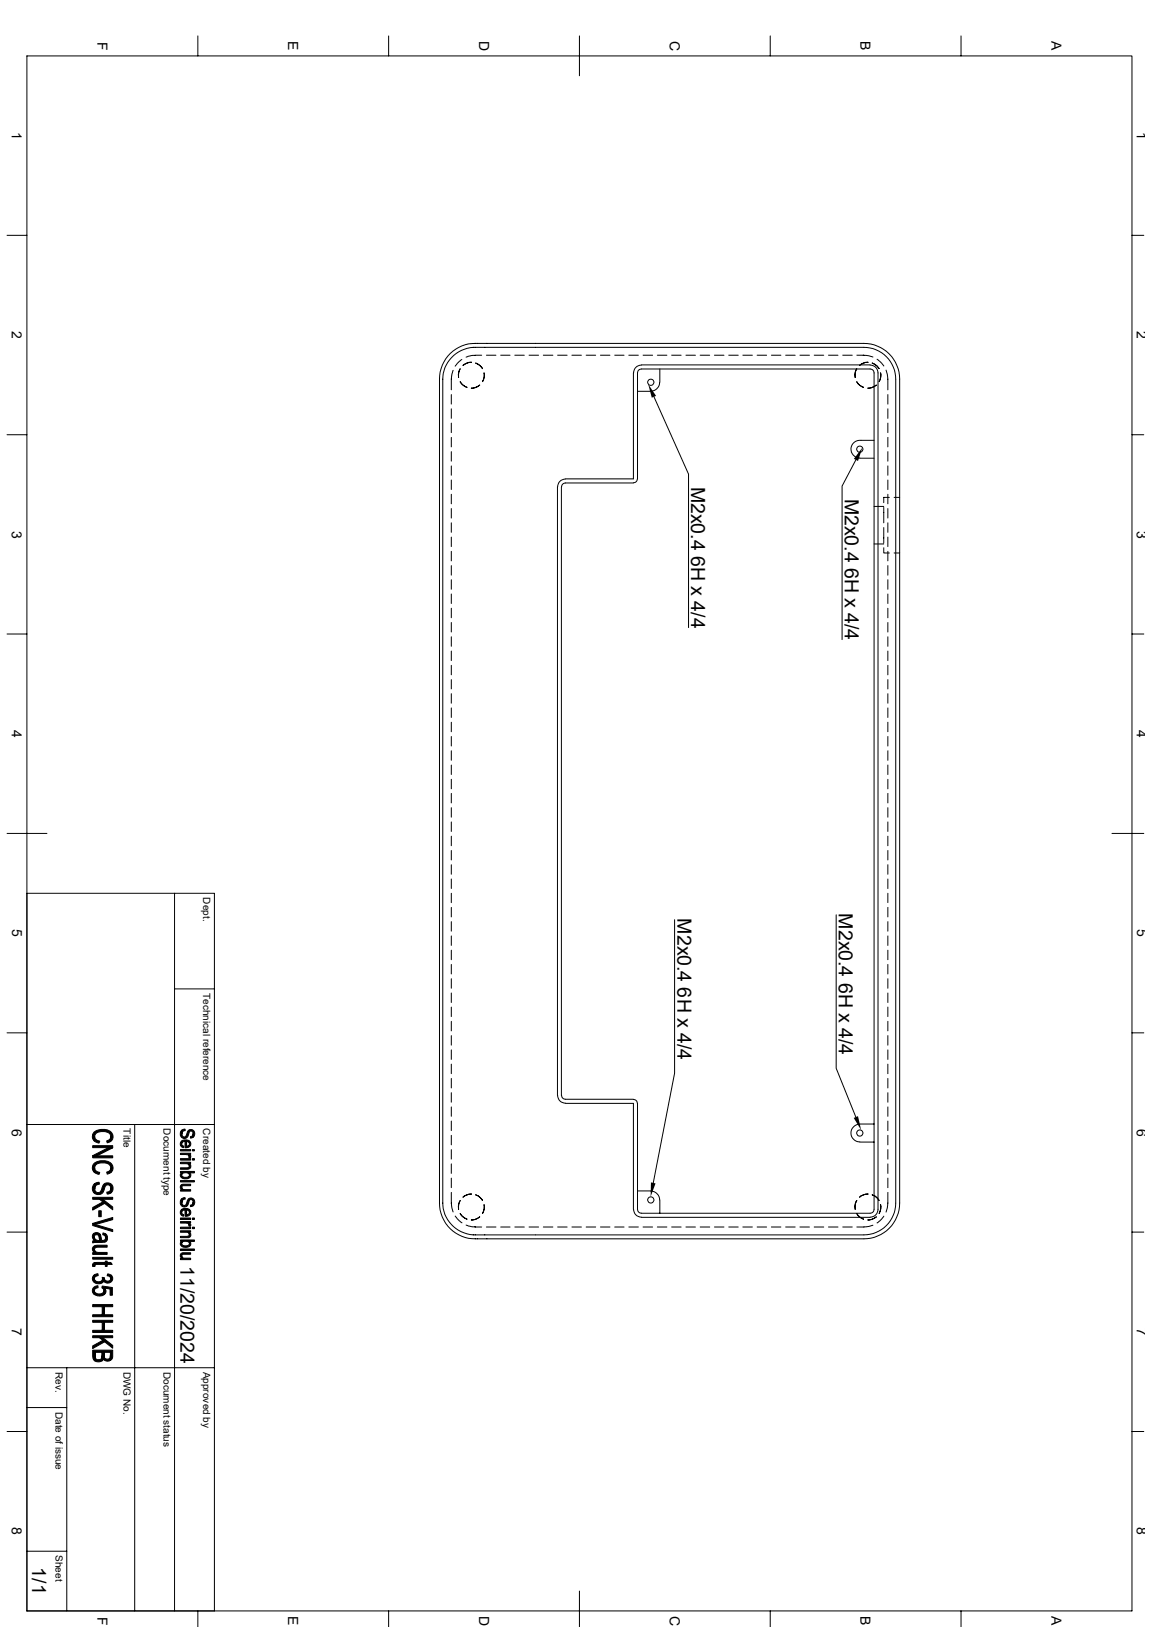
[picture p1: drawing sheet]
<svg xmlns="http://www.w3.org/2000/svg" width="297mm" height="420mm" viewBox="0 0 297 420" stroke-linecap="round" stroke-linejoin="round" font-family="sans-serif">
<g fill="none" stroke="#000" stroke-width=".26">
<path d="M6.9 14.4h285.2v401.4h-285.2zM51.1 9.3v5.1M100.3 9.3v5.1M149.5 9.3v10.3M198.8 9.3v5.1M248 9.3v5.1M1.8 60.7h5.1M292.1 60.7h3M116.2 91.2a9.1 9.1 0 0 1 6.4-2.6h100.3a9.3 9.3 0 0 1 9.3 9.3v212.7a9.3 9.3 0 0 1-9.3 9.2h-97.3a15.2 15.2 0 0 1-6.4-.6 9.2 9.2 0 0 1-5.8-8.6v-212.7a9.3 9.3 0 0 1 2.8-6.7zM116.5 92.3a8.4 8.4 0 0 1 5.6-2.6h100.8a8.2 8.2 0 0 1 8.2 8.2v212.7a8.2 8.2 0 0 1-8.2 8.2h-97.8a11 11 0 0 1-6.1-.8 8.3 8.3 0 0 1-4.7-7.4v-212.7a7.7 7.7 0 0 1 2.2-5.6zM116.9 95.6l-.4 1.7v3.3M118.3 97.5v-.2a2.84 2.84 0 0 1 .4-2.1l-.3 .9v1.4"/>
<path d="M118.7 98.6l.9 .9 .9 .5a3.1 3.1 0 0 1-1.8-1.4zM119.2 92.8l-1.2 1-.5 .7M119.5 94.3a3.3 3.3 0 0 1 2.2-.8 3.3 3.3 0 0 0-2.2 .8zM122.7 93.7l.7 .4 1.1 1.1-.5-.8-1.2-.7M124.3 91.7h-2.3l-1.7 .5M124.5 98.5a3.4 3.4 0 0 0 .4-2.2 3 3 0 0 1-.4 2.2M125.5 91.7h2.5M129.2 91.7h2.4M132.8 91.7h2.5M136.5 91.7h2.5M140.2 91.7h2.5M143.9 91.7h2.4"/>
<path d="M147.6 91.7h2.4M151.3 91.7h2.4M154.9 91.7h2.5M158.6 91.7h2.4M162.3 91.7h2.4M165.5 94.2a2.02 2.02 0 0 0-2 2.1l-.1 27.3h-17.5M165.5 94.2h59M165.9 91.7h2.5M169.6 91.7h2.5M170.3 95.2l-.1 3.5a2.31 2.31 0 0 1-2.3 2.3M173.3 91.7h2.5M177 91.7h2.5"/>
<path d="M180.7 91.7h2.4M184.4 91.7h2.4M188 91.7h2.5M191.7 91.7h2.4M195.4 91.7h2.4M199.1 91.7h2.4M202.7 91.7h2.5M206.4 91.7h2.5M210.1 91.7h2.5M213.8 91.7h2.4M217.5 91.7h2.4M221.1 95.2a2.98 2.98 0 0 0-.4 2.3"/>
<path d="M221.1 98.6a3.2 3.2 0 0 0 1.7 1.4 2.87 2.87 0 0 1-1.7-1.4zM221.1 91.7h2.4l1.8 .5M221.8 94.3a3.3 3.3 0 0 1 2.2-.8 3.3 3.3 0 0 0-2.2 .8zM224.5 94.2a2.02 2.02 0 0 1 2.1 2.1v215.9a2.02 2.02 0 0 1-2.1 2M225 93.7l.2 .1a3 3 0 0 1 1.6 1.4M225.1 93.7l1.2 .7 .6 .8M226.3 92.8l1.2 .9 .5 .8M227.2 96.3a3.3 3.3 0 0 1-.3 2.2 3 3 0 0 0 .3-2.2M228.6 95.5l.5 1.8v3.3M1.8 112.2h5.1M116.5 101.9v2.4M116.5 105.5v2.5"/>
<path d="M116.5 109.2v2.5M116.5 112.9v2.5M116.5 116.6v2.4M121.6 100.2l1-.1 1.1-.6a3.1 3.1 0 0 1-2.1 .7zM164.5 101h3.4M168.7 102.4l9 20v39.6M220.9 118.7l-3.6 6.8v39.6M223.9 100.2h.1M224 100.2l.9-.1 1.2-.7-1.2 .7zM225.6 113.7h-3.4a2.3 2.3 0 0 0-2.6 2.1 2.3 2.3 0 0 0 2.3 2.4l3.7 .1M229.1 101.9v2.4M229.1 105.5v2.5"/>
<path d="M229.1 109.2v2.5M229.1 112.9v2.5M229.1 116.6v2.4M292.1 112.2h3M116.5 120.3v2.4M116.5 123.9v2.5M116.5 127.6v2.4M116.5 131.3v2.4M116.5 135v2.4M116.5 138.6v2.5M145.9 123.7a2.1 2.1 0 0 0-2.1 2l.1 157a2.02 2.02 0 0 0 2 2.1M163.4 124.7h-17.5l-.7 .3-.3 .7v157l.3 .8 .7 .3h17.5l.8 .3 .3 .7"/>
<path d="M164.5 123.6l-.3 .7-.8 .3M164.5 123.6v-27.3l.1-.5 .4-.4 59.5-.2 .5 .2 .4 .4v216.9l-.4 .4-.5 .1-59.5-.1-.4-.4-.1-.5v-27.4M225.6 130.7h2.4M228 131v4M228 136.2v4M229.1 120.3v2.4M229.1 123.9v2.5M229.1 127.6v2.4M229.1 131.3v2.4M229.1 135v2.4M229.1 138.6v2.5M229.5 128.4h-1.5v1.4"/>
<path d="M230.7 128.4h1.5M116.5 142.3v2.5M116.5 146v2.5M116.5 149.6v2.5M116.5 153.3v2.5M116.5 157v2.5M225.6 140.4h2.4M228 141.4v1.3h1.5M229.1 142.3v2.5M229.1 146v2.5M229.1 149.6v2.5M229.1 153.3v2.5"/>
<path d="M229.1 157v2.5M230.7 142.7h1.5M1.8 163.7h5.1M116.5 160.7v2.5M116.5 164.4v2.4M116.5 168.1v2.4M116.5 171.7v2.5M116.5 175.4v2.4M116.5 179.1v2.4M229.1 160.7v2.5M229.1 164.4v2.4M229.1 168.1v2.4"/>
<path d="M229.1 171.7v2.5M229.1 175.4v2.4M229.1 179.1v2.4M292.1 163.7h3M116.5 182.8v2.4M116.5 186.4v2.5M116.5 190.1v2.5M116.5 193.8v2.5M116.5 197.5v2.4M229.1 182.8v2.4M229.1 186.4v2.5M229.1 190.1v2.5"/>
<path d="M229.1 193.8v2.5M229.1 197.5v2.4M1.8 215.1h10.3M116.5 201.2v2.4M116.5 204.8v2.5M116.5 208.5v2.4M116.5 212.2v2.4M116.5 215.9v2.4M116.5 219.5v2.5M229.1 201.2v2.4M229.1 204.8v2.5M229.1 208.5v2.4"/>
<path d="M229.1 212.2v2.4M229.1 215.9v2.4M229.1 219.5v2.5M286.9 215.1h8.2M6.9 230.6h48.4v185.2M45 230.6v185.2M116.5 223.2v2.5M116.5 226.9v2.5M116.5 230.6v2.4M116.5 234.2v2.5M116.5 237.9v2.5M174.1 237.4v39.6l-5.5 28.4"/>
<path d="M215.8 236.1v39.7l5.1 12.6M229.1 223.2v2.5M229.1 226.9v2.5M229.1 230.6v2.4M229.1 234.2v2.5M229.1 237.9v2.5M45 255.3h10.3M116.5 241.6v2.5M116.5 245.3v2.4M116.5 249v2.4M116.5 252.6v2.5M116.5 256.3v2.5"/>
<path d="M116.5 260v2.4M229.1 241.6v2.5M229.1 245.3v2.4M229.1 249v2.4M229.1 252.6v2.5M229.1 256.3v2.5M229.1 260v2.4M1.8 266.6h5.1M116.5 263.7v2.4M116.5 267.3v2.5M116.5 271v2.5M116.5 274.7v2.5"/>
<path d="M116.5 278.4v2.4M229.1 263.7v2.4M229.1 267.3v2.5M229.1 271v2.5M229.1 274.7v2.5M229.1 278.4v2.4M292.1 266.6h3M6.9 290.3h48.4M34.8 290.3v125.5M116.5 282.1v2.4M116.5 285.7v2.5M116.5 289.4v2.4"/>
<path d="M116.5 293.1v2.4M116.5 296.8v2.4M145.9 284.8h17.5l.1 27.4a2.02 2.02 0 0 0 2 2M221.9 294.8h3.7M225.6 290.2h-3.7a2.29 2.29 0 0 0-2.3 2.3 2.29 2.29 0 0 0 2.3 2.3M229.1 282.1v2.4M229.1 285.7v2.5M229.1 289.4v2.4M229.1 293.1v2.4M229.1 296.8v2.4M1.8 318.1h5.1M116.5 307.8v3.3l.4 1.7"/>
<path d="M116.5 300.4v2.5M116.5 304.1v2.5M117.5 313.9l.5 .8 1.2 .9M118.3 312.2v-.2a2.84 2.84 0 0 1 .4-2.1l-.3 .9v1.4M118.7 313.3l.9 .9 .9 .5a3.1 3.1 0 0 1-1.8-1.4zM119.5 309a3.3 3.3 0 0 1 2.2-.8 3.3 3.3 0 0 0-2.2 .8zM120.3 316.2l1.7 .5h2.3M121.6 314.9l1-.1 1.1-.6a3.1 3.1 0 0 1-2.1 .7zM122.7 308.4a2.72 2.72 0 0 1 1.8 1.5l-1.1-1.2-.6-.3M124.5 313.2a3.4 3.4 0 0 0 .4-2.2 3 3 0 0 1-.4 2.2M125.5 316.7h2.5M129.2 316.7h2.4"/>
<path d="M132.8 316.7h2.5M136.5 316.7h2.5M140.2 316.7h2.5M143.9 316.7h2.4M147.6 316.7h2.4M151.3 316.7h2.4M154.9 316.7h2.5M158.6 316.7h2.4M162.3 316.7h2.4M164.5 307.4h3.4M165.5 314.2h59M165.9 316.7h2.5"/>
<path d="M167.9 307.5a2.31 2.31 0 0 1 2.3 2.3l.1 3.4M169.6 316.7h2.5M173.3 316.7h2.5M177 316.7h2.5M180.7 316.7h2.4M184.4 316.7h2.4M188 316.7h2.5M191.7 316.7h2.4M195.4 316.7h2.4M199.1 316.7h2.4M202.7 316.7h2.5M206.4 316.7h2.5"/>
<path d="M210.1 316.7h2.5M213.8 316.7h2.4M217.5 316.7h2.4M221.1 309.9a2.98 2.98 0 0 0-.4 2.3M221.1 313.3a3.2 3.2 0 0 0 1.7 1.4 2.87 2.87 0 0 1-1.7-1.4zM221.8 309a3.3 3.3 0 0 1 2.2-.8 3.3 3.3 0 0 0-2.2 .8zM223.9 314.9h.1M224 314.9l.9-.1 1.2-.7-1.2 .7zM225 308.4a2.72 2.72 0 0 1 1.8 1.5M225.1 308.4l.7 .3 1.1 1.2M225.3 316.3l-1.8 .4h-2.4M227.2 311a3.3 3.3 0 0 1-.3 2.2 3 3 0 0 0 .3-2.2"/>
<path d="M228 313.9l-.9 1.2-.8 .6M229.1 307.8v3.3l-.5 1.8M229.1 300.4v2.5M229.1 304.1v2.5M292.1 318.1h3M6.9 353.1h48.4M17.2 353.1v62.7M1.8 369.5h5.1M6.9 363.3h10.3M292.1 369.5h3M6.9 400.4h10.3M51.1 415.8v4.1"/>
<path d="M100.3 415.8v4.1M149.5 410.7v9.2M198.8 415.8v4.1M248 415.8v4.1"/>
<circle cx="167.9" cy="98.7" r=".8"/>
<circle cx="221.9" cy="116" r=".8"/>
<circle cx="221.9" cy="292.5" r=".8"/>
<circle cx="167.9" cy="309.8" r=".8"/>
</g>
<g fill="#000" stroke="#000" stroke-width=".26">
<path d="M24.4 293.4a1.31 1.31 0 0 0 1.3 1.2l-.1 .5-1.2-.5z" fill-rule="evenodd"/>
<path d="M28.6 293.4v1.2l-.9 .4-.2-.5 .9-.5z" fill-rule="evenodd"/>
<path d="M23.9 298.3l5.2 .1v.5h-5.2z" fill-rule="evenodd"/>
<path d="M23.9 295.7h5.2v.6l-5.2-.1z" fill-rule="evenodd"/>
<path d="M23.9 298.3l4.1-2.1 1.1 .1-4.1 2.1z" fill-rule="evenodd"/>
<path d="M24.3 292.3l1.3-.7 2.1 .1a1.67 1.67 0 0 1 1.4 1.1 1.67 1.67 0 0 1-.5 1.8v-1.2a1.95 1.95 0 0 0-2.6-1.3 1.47 1.47 0 0 0-1.6 1.3l-.1 1.2a1.64 1.64 0 0 1 0-2.3z" fill-rule="evenodd"/>
<path d="M46.8 294.6l.1 .9 .5 .4v.3a.97 .97 0 0 1-.9-.6 .97 .97 0 0 1 .3-1z" fill-rule="evenodd"/>
<path d="M46.9 291.7l.9-.2v.3a.8 .8 0 0 0-.9 .9z" fill-rule="evenodd"/>
<path d="M46.9 294.5l1.3-.2 .7 .3v.7l-.2-.4-.6-.3v1.6l-.3 .1v-1.7l-.7 .2-.2 .5z" fill-rule="evenodd"/>
<path d="M46.6 296.8h2.6v.3h-2.6z" fill-rule="evenodd"/>
<path d="M46.6 299.1h2.6v.4h-2.6z" fill-rule="evenodd"/>
<path d="M46.6 297.7h2.6v.3h-.4v.5l-.4-.4-1.8-.1z" fill-rule="evenodd"/>
<path d="M48.1 294.6v1.3h.2l.6-.4v-.9a.96 .96 0 0 1 .3 1.1 .96 .96 0 0 1-1.1 .5z" fill-rule="evenodd"/>
<path d="M48.8 298l.4 .4-.1 .5-.4-.2z" fill-rule="evenodd"/>
<path d="M49.8 292.7v.9l-.7 .2v-.4l.6-.2z" fill-rule="evenodd"/>
<path d="M49.7 296.8h.5v.3h-.5z" fill-rule="evenodd"/>
<path d="M49.7 299.1h.5v.4h-.5z" fill-rule="evenodd"/>
<path d="M46.9 291.8v.9a.65 .65 0 0 0 .7 .8 .65 .65 0 0 0 .6-.8l.1-.1a1.05 1.05 0 0 1 1.6-.8 1.05 1.05 0 0 1-.1 1.8v-.9a.57 .57 0 0 0-.6-.7 .57 .57 0 0 0-.5 .7l-.2 .5a1.12 1.12 0 0 1-1.7 .4 1.12 1.12 0 0 1 0-1.8z" fill-rule="evenodd"/>
<path d="M24.3 319.3l.1 1z" fill-rule="evenodd"/>
<path d="M25.5 312.5h.6v1.6h-.6z" fill-rule="evenodd"/>
<path d="M24.4 305.5l1.2-.3 .1 .5a1.09 1.09 0 0 0-1.2 1.2z" fill-rule="evenodd"/>
<path d="M24.4 301.5a1.31 1.31 0 0 0 1.3 1.1l-.1 .5-1.3-.5z" fill-rule="evenodd"/>
<path d="M24 318.5a1.24 1.24 0 0 1 1.9 .1l-.1 1.5a1.61 1.61 0 0 0-.9-1.4l-.5 .3-.1 1.1a1.24 1.24 0 0 1-.3-1.6z" fill-rule="evenodd"/>
<path d="M23.9 311.7l2.6-1.4 .5 .3-3.1 1.8z" fill-rule="evenodd"/>
<path d="M26.6 318.3l.6 .2v1l-.1-.4-.6-.4z" fill-rule="evenodd"/>
<path d="M24.4 319.6l.5 .5 .9 .1 .1-1.6 .2 .8a.58 .58 0 0 0 .5 .8 .58 .58 0 0 0 .6-.7v-1a1.23 1.23 0 0 1 .5 1.5 1.23 1.23 0 0 1-1.4 .7l-2.4 .1v-.5h.5z" fill-rule="evenodd"/>
<path d="M28.6 301.5v1.2l-.9 .4-.2-.5 .8-.4z" fill-rule="evenodd"/>
<path d="M27.6 307.7l.6-.1 .4-.9v1.3l-1 .2z" fill-rule="evenodd"/>
<path d="M25.7 309.6h.8l2.6 2v.7z" fill-rule="evenodd"/>
<path d="M23.9 309.1h5.2v.5h-5.2z" fill-rule="evenodd"/>
<path d="M23.9 315.8l5.2 1.6v.5l-5.2-1.5z" fill-rule="evenodd"/>
<path d="M23.9 315.8l5.2-1.5v.5l-4.6 1.3z" fill-rule="evenodd"/>
<path d="M24.4 300.2l1.6-.6 1.9 .2a1.65 1.65 0 0 1 .7 2.9v-1.2a1.78 1.78 0 0 0-2.4-1.3 1.57 1.57 0 0 0-1.8 1.3l-.1 1.1a1.65 1.65 0 0 1 .1-2.4z" fill-rule="evenodd"/>
<path d="M24.3 305.6l.2 1.3a.92 .92 0 0 0 .9 .9 .92 .92 0 0 0 .9-1 1.46 1.46 0 0 1 2.1-1.3 1.46 1.46 0 0 1 .2 2.5v-1.3a.81 .81 0 0 0-.9-.8 .81 .81 0 0 0-.7 .9 1.59 1.59 0 0 1-2.3 1.5 1.59 1.59 0 0 1-.4-2.7z" fill-rule="evenodd"/>
<path d="M46.6 304.8h3.6v.3h-3.6z" fill-rule="evenodd"/>
<path d="M46.8 302.8l.1 .5z" fill-rule="evenodd"/>
<path d="M46.9 306.5v.6z" fill-rule="evenodd"/>
<path d="M46.8 312.3l.2 1.1 .4 .2v.3a.97 .97 0 0 1-.9-.6 .97 .97 0 0 1 .3-1z" fill-rule="evenodd"/>
<path d="M46.9 309.4l.9-.2v.3a.8 .8 0 0 0-.9 .9z" fill-rule="evenodd"/>
<path d="M48.8 300.4l.1 .6z" fill-rule="evenodd"/>
<path d="M48.8 318.1l.1 .6z" fill-rule="evenodd"/>
<path d="M46.9 312.2l.6-.2h1.1l.3 .2v.8l-.2-.5-.6-.2v1.6h-.3v-1.6l-.7 .2-.2 .5z" fill-rule="evenodd"/>
<path d="M46.6 314.4h2.6v.4h-2.6z" fill-rule="evenodd"/>
<path d="M46.6 316.8h2.6v.4h-2.6z" fill-rule="evenodd"/>
<path d="M46.6 300h2.6v.4h-.4v.3l-.6-.3h-1.6z" fill-rule="evenodd"/>
<path d="M46.7 305.9l.5-.2h2v.4l-2.1 .1-.2 .9a.82 .82 0 0 1-.2-1.2z" fill-rule="evenodd"/>
<path d="M46.6 307.1h.3l.1-.3 .5 .3h1.7v.4h-2.6z" fill-rule="evenodd"/>
<path d="M46.6 315.3h2.6v.4h-.4v.4l-.4-.3-1.8-.1z" fill-rule="evenodd"/>
<path d="M46.6 317.7h2.6v.4h-.4v.3l-.5-.3h-1.7z" fill-rule="evenodd"/>
<path d="M46.6 301.5l2-.1 .3-.3v-.7a.81 .81 0 0 1 .3 1 .81 .81 0 0 1-1 .4h-1.6z" fill-rule="evenodd"/>
<path d="M46.7 302.9l.1-.1 .1 .5a1.17 1.17 0 0 0 2 0v-.5a.92 .92 0 0 1 .1 1.1 .92 .92 0 0 1-1.1 .4 1.02 1.02 0 0 1-1-.3 1.02 1.02 0 0 1-.2-1.1z" fill-rule="evenodd"/>
<path d="M48.1 312.3l.2 1.3 .6-.4v-1a.99 .99 0 0 1 .3 1.2 .99 .99 0 0 1-1.1 .5z" fill-rule="evenodd"/>
<path d="M48.8 315.7l.4 .4-.1 .5-.4-.2z" fill-rule="evenodd"/>
<path d="M46.6 319.2l2-.1 .3-.3v-.7a.79 .79 0 0 1 .3 1 .79 .79 0 0 1-1 .4h-1.6z" fill-rule="evenodd"/>
<path d="M49.8 310.3v1l-.7 .2v-.4l.6-.2z" fill-rule="evenodd"/>
<path d="M49.7 314.4h.5v.4h-.5z" fill-rule="evenodd"/>
<path d="M49.7 316.8h.5v.4h-.5z" fill-rule="evenodd"/>
<path d="M46.6 302.4h3.6v.4h-1.3v.5a1.22 1.22 0 0 0-2-.2v-.4h-.3z" fill-rule="evenodd"/>
<path d="M46.9 309.5v.9a.65 .65 0 0 0 .7 .8 .65 .65 0 0 0 .6-.9h.1a1.05 1.05 0 0 1 1.6-.8 1.05 1.05 0 0 1-.1 1.8v-1a.58 .58 0 0 0-.6-.7 .58 .58 0 0 0-.5 .8l-.1 .2a1.13 1.13 0 0 1-1.7 .7 1.13 1.13 0 0 1 0-1.8z" fill-rule="evenodd"/>
<path d="M23.9 324.6h5.2v.4h-5.2z" fill-rule="evenodd"/>
<path d="M24 326.2l.5-.3v1h-.6z" fill-rule="evenodd"/>
<path d="M24.4 322.5l.1 .8z" fill-rule="evenodd"/>
<path d="M24.2 332.4l1.1-.5v.5l-.7 .3-.2 .3-.1 1.1a1.14 1.14 0 0 1-.1-1.7z" fill-rule="evenodd"/>
<path d="M24.4 329l.9-.2 .1 .5-.8 .3-.3 .5z" fill-rule="evenodd"/>
<path d="M24.2 329.2l.1-.1v1a1.11 1.11 0 0 0 1.1 .8 1.11 1.11 0 0 0 1.1-.8v.9a1.48 1.48 0 0 1-2 .2 1.48 1.48 0 0 1-.3-2z" fill-rule="evenodd"/>
<path d="M24.3 333.2a1.31 1.31 0 0 0 1.3 .8 1.31 1.31 0 0 0 1.2-.8l.1 1a2.2 2.2 0 0 1-2.6-.1z" fill-rule="evenodd"/>
<path d="M26.4 329.7l.5 .1v1l-.2-.1-.2 .3z" fill-rule="evenodd"/>
<path d="M27 332.5a1.03 1.03 0 0 1 0 1.6z" fill-rule="evenodd"/>
<path d="M24 321.9l.4-.3 .6-.2h2.6v.5h-2.6l-.4 .2-.3 1.2-.4-.6z" fill-rule="evenodd"/>
<path d="M23.9 323.3h.6l.1-.3 .7 .3h2.3v.5h-3.7z" fill-rule="evenodd"/>
<path d="M27.8 328.8l.9 .3-.1 .9-.2-.4-.8-.3z" fill-rule="evenodd"/>
<path d="M24.5 325.9h2.7v-.4h.4v.4h1l.4 .5h-1.4v.5h-.4v-.5h-2.5l-.2 .3z" fill-rule="evenodd"/>
<path d="M26.4 332l2.6 .4v1.9h-.6v-1.6l-1.4-.2-.1 1.7-.1-1.2-.5-.6z" fill-rule="evenodd"/>
<path d="M23.9 339.4h2.5l.6-2.1v2.1h2.1v.5h-5.2z" fill-rule="evenodd"/>
<path d="M23.9 336.8h5.2v.5h-2.1l-.6 2.1v-2.1h-2.5z" fill-rule="evenodd"/>
<path d="M26.9 329.9a.83 .83 0 0 0 .8 .8 .83 .83 0 0 0 .9-.7l.1-.9a1.23 1.23 0 0 1 0 1.8 1.23 1.23 0 0 1-1.8-.1z" fill-rule="evenodd"/>
<path d="M46.6 322.4h3.6v.4h-3.6z" fill-rule="evenodd"/>
<path d="M46.8 320.5l.1 .5z" fill-rule="evenodd"/>
<path d="M46.9 324.2v.6z" fill-rule="evenodd"/>
<path d="M46.7 323.6l.5-.2h2v.4l-2.1 .1-.2 .9a.82 .82 0 0 1-.2-1.2z" fill-rule="evenodd"/>
<path d="M46.6 324.8h.3l.1-.3 .5 .3h1.7v.4h-2.6z" fill-rule="evenodd"/>
<path d="M46.7 320.5l.2 .5a1.17 1.17 0 0 0 2 0v-.5a.92 .92 0 0 1 .1 1.1 .92 .92 0 0 1-1.1 .4 1.01 1.01 0 0 1-1.1-.3 1.01 1.01 0 0 1-.1-1.2z" fill-rule="evenodd"/>
<path d="M46.6 320.1h3.6v.4h-1.3v.5a1.22 1.22 0 0 0-2-.2v-.4h-.3z" fill-rule="evenodd"/>
<path d="M24.6 349.1v1a.87 .87 0 0 0 .9 .9 .87 .87 0 0 0 .8-1l-.1 1.4-1.1 .1-.6-.2z" fill-rule="evenodd"/>
<path d="M23.9 347.4l2.6-1.4 .5 .4-3.1 1.7z" fill-rule="evenodd"/>
<path d="M26.9 349.1v.8a.8 .8 0 0 0 .9 1 .8 .8 0 0 0 .7-1.1v1.4l-.6 .2-.8-.2-.3-.2z" fill-rule="evenodd"/>
<path d="M23.9 343.4h2.5l.6-2.1v2.1h2.1v.6h-5.2z" fill-rule="evenodd"/>
<path d="M23.9 340.8h5.2v.5h-2.1l-.6 2.1v-2.1h-2.5z" fill-rule="evenodd"/>
<path d="M25.7 345.3h.8l2.6 2v.7z" fill-rule="evenodd"/>
<path d="M23.9 344.8h5.2v.5h-5.2z" fill-rule="evenodd"/>
<path d="M23.9 348.5h5.2l-.1 2-.5 .7v-2.1h-1.6l-.1 1.9-.1-.2-.4 .5v-2.2h-1.7l-.1 2.2-.5-.8z" fill-rule="evenodd"/>
</g>
<path d="M167.3 99.1l2 3.1-1.1 .5zM222.5 115.5l-1.1 3.5-1.1-.6zM220.3 288.6l1.1-.5 .8 3.6zM168 305.2l1.2 .3-1.3 3.4z" fill="#000"/>
<g font-size="5">
<text x="178.4" y="125.6" transform="rotate(90 178.4 125.6)">M2x0.4 6H x 4/4</text>
<text x="218" y="128.7" transform="rotate(90 218 128.7)">M2x0.4 6H x 4/4</text>
<text x="174.8" y="237" transform="rotate(90 174.8 237)">M2x0.4 6H x 4/4</text>
<text x="216.5" y="235.8" transform="rotate(90 216.5 235.8)">M2x0.4 6H x 4/4</text>
<text x="46.6" y="326.9" transform="rotate(90 46.6 326.9)">11/20/2024</text>
<text x="8.3" y="404.6" transform="rotate(90 8.3 404.6)">1/1</text>
</g>
<g font-size="3.6">
<text x="25.1" y="10.8" transform="rotate(90 25.1 10.8)">F</text>
<text x="74.4" y="10.7" transform="rotate(90 74.4 10.7)">E</text>
<text x="123.6" y="10.5" transform="rotate(90 123.6 10.5)">D</text>
<text x="172.8" y="10.5" transform="rotate(90 172.8 10.5)">C</text>
<text x="222.1" y="10.7" transform="rotate(90 222.1 10.7)">B</text>
<text x="271.3" y="10.7" transform="rotate(90 271.3 10.7)">A</text>
<text x="3.1" y="34" transform="rotate(90 3.1 34)">1</text>
<text x="293.4" y="34" transform="rotate(90 293.4 34)">1</text>
<text x="3.1" y="85.5" transform="rotate(90 3.1 85.5)">2</text>
<text x="293.4" y="85.5" transform="rotate(90 293.4 85.5)">2</text>
<text x="3.1" y="136.9" transform="rotate(90 3.1 136.9)">3</text>
<text x="293.4" y="136.9" transform="rotate(90 293.4 136.9)">3</text>
<text x="3.1" y="188.4" transform="rotate(90 3.1 188.4)">4</text>
<text x="293.4" y="188.4" transform="rotate(90 293.4 188.4)">4</text>
<text x="3.1" y="239.9" transform="rotate(90 3.1 239.9)">5</text>
<text x="293.4" y="239.9" transform="rotate(90 293.4 239.9)">5</text>
<text x="3.1" y="291.3" transform="rotate(90 3.1 291.3)">6</text>
<text x="293.4" y="291.3" transform="rotate(90 293.4 291.3)">6</text>
<text x="3.1" y="342.8" transform="rotate(90 3.1 342.8)">7</text>
<text x="293.4" y="342.8" transform="rotate(90 293.4 342.8)">7</text>
<text x="3.1" y="394.3" transform="rotate(90 3.1 394.3)">8</text>
<text x="293.4" y="394.3" transform="rotate(90 293.4 394.3)">8</text>
<text x="25.1" y="417.3" transform="rotate(90 25.1 417.3)">F</text>
<text x="74.4" y="417.2" transform="rotate(90 74.4 417.2)">E</text>
<text x="123.6" y="417.1" transform="rotate(90 123.6 417.1)">D</text>
<text x="172.8" y="417.1" transform="rotate(90 172.8 417.1)">C</text>
<text x="222.1" y="417.2" transform="rotate(90 222.1 417.2)">B</text>
<text x="271.3" y="417.2" transform="rotate(90 271.3 417.2)">A</text>
</g>
<g font-size="2.6">
<text x="52.5" y="231.6" transform="rotate(90 52.5 231.6)">Dept.</text>
<text x="52.5" y="256.3" transform="rotate(90 52.5 256.3)">Technical reference</text>
<text x="31.9" y="291.3" transform="rotate(90 31.9 291.3)">Title</text>
<text x="42.2" y="291.3" transform="rotate(90 42.2 291.3)">Document type</text>
<text x="52.5" y="291.3" transform="rotate(90 52.5 291.3)">Created by</text>
<text x="14.4" y="354.1" transform="rotate(90 14.4 354.1)">Rev.</text>
<text x="31.9" y="354.1" transform="rotate(90 31.9 354.1)">DWG No.</text>
<text x="42.2" y="354.1" transform="rotate(90 42.2 354.1)">Document status</text>
<text x="52.5" y="354.1" transform="rotate(90 52.5 354.1)">Approved by</text>
<text x="14.4" y="364.4" transform="rotate(90 14.4 364.4)">Date of issue</text>
<text x="14.4" y="401.4" transform="rotate(90 14.4 401.4)">Sheet</text>
</g>
</svg>
